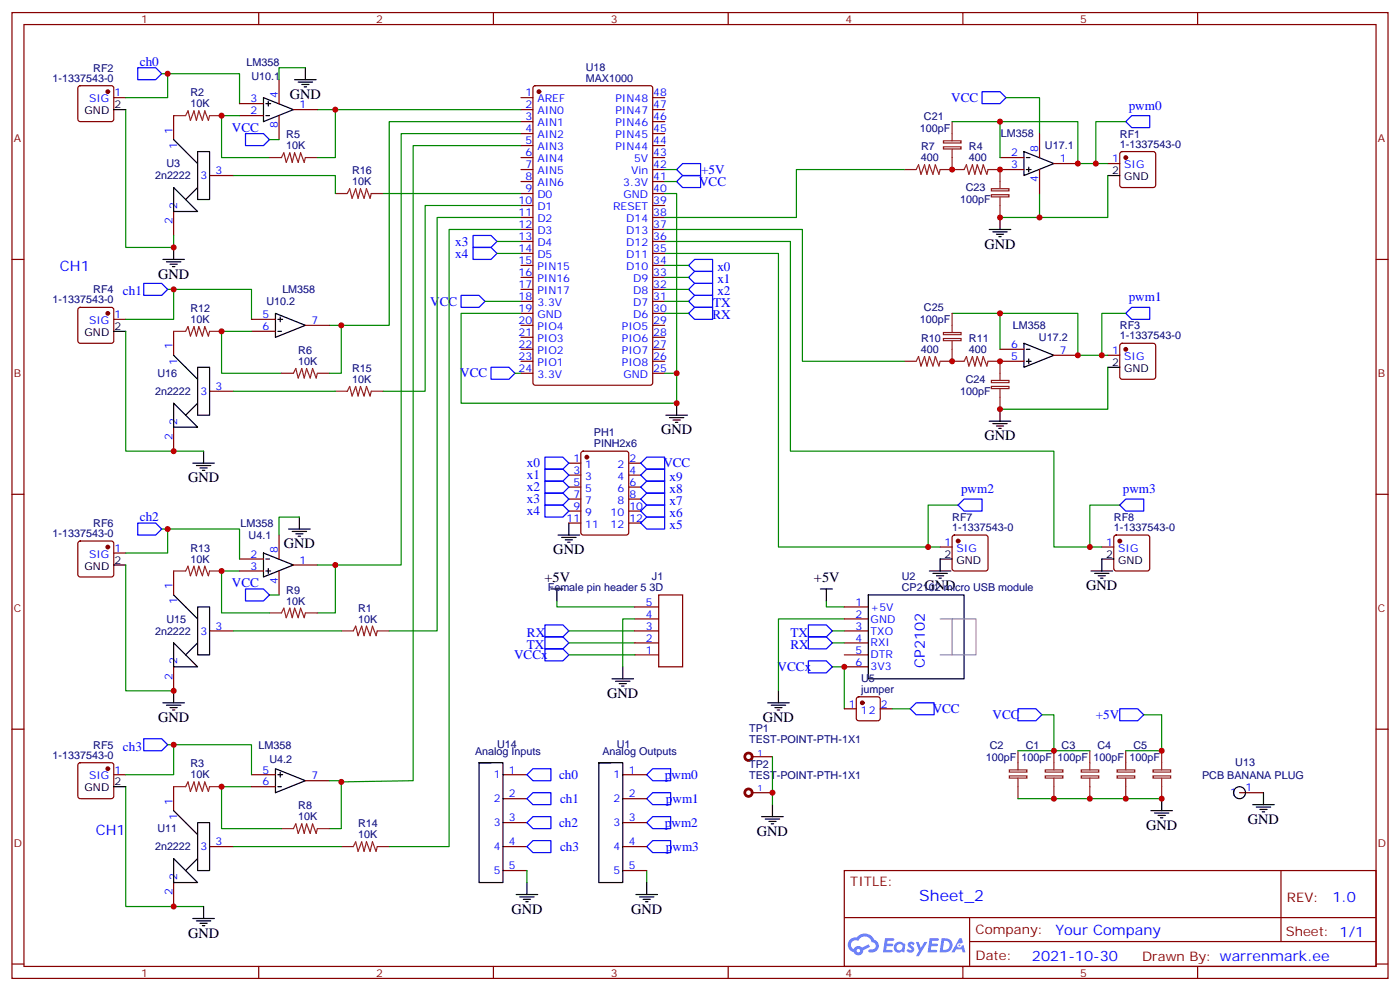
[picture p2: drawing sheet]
<svg xmlns="http://www.w3.org/2000/svg" width="412mm" height="292mm" viewBox="0 0 412 292" stroke-linecap="round" stroke-linejoin="round" font-family="sans-serif">
<g fill="none" stroke="#870000" stroke-width=".35">
<path d="M3.5 3.7h405.4v284.3h-405.4zM7.1 7.2h398.2v277.3h-398.2zM76.2 3.7v3.5M145.3 3.7v3.5M214.5 3.7v3.5M283.6 3.7v3.5M352.8 3.7v3.5M3.5 76.4h3.6M405.3 76.4h3.6M3.5 145.5h3.6M405.3 145.5h3.6M3.5 214.7h3.6"/>
<path d="M405.3 214.7h3.6M248.7 256.3h156.6v28.2h-156.6zM377.3 256.3v20.9M248.7 270.1h156.5M285.6 277.2h119.6M285.6 270.1v14.2M3.5 283.8h3.6M76.2 284.5v3.5M145.3 284.5v3.5M214.5 284.5v3.5M283.6 284.5v3.5M352.8 284.5v3.5"/>
<path d="M405.3 283.8h3.6"/>
</g>
<g fill="#5487ff">
<path d="M267.7 277.5a1.22 1.22 0 0 1 1.7 .2l-.4 .6a.47 .47 0 0 0-.3-.4 .47 .47 0 0 0-.5 .2l.1 .2a1.14 1.14 0 0 1 .8 1.8 1.14 1.14 0 0 1-1.9 0l-.2-.2 .5-.6 .7 .5a.29 .29 0 0 0 .3-.3 .29 .29 0 0 0-.2-.3 1.04 1.04 0 0 1-.6-1.7z"/>
<path d="M260.7 276.2h2.4l.3 .2-.2 .5-1.8 .1-.1 .8h1.5l.3 .4-.3 .4h-1.6l-.2 1.1h1.7l.2 .3-.2 .3-2.6 .1z"/>
<path d="M273.8 276.2h2.4l.3 .2-.1 .5-1.8 .1-.2 .8h1.6l.3 .4-.4 .4-1.6-.1-.1 1.1 1.7 .1 .2 .3-.2 .3-2.6 .1z"/>
<path d="M282.6 276.2h.7l.3 1.3-.6 .3a.69 .69 0 0 0-1 .3 .69 .69 0 0 0 .4 .9 .69 .69 0 0 0 .9-.6l.5-.2 .6 2.2h-.8l-.2-.9h-1.8l-.5 .9h-.8z"/>
<path d="M269.8 277.3h.8l.6 1.8 1.1-1.8h.9l-2.6 4.2h-.8l.9-1.5z"/>
<path d="M277.4 276.2l-.6 4.2h1.3a2.11 2.11 0 0 0 2.5-2.1 2.11 2.11 0 0 0-2.5-2.1zM278.1 277a1.39 1.39 0 0 1 1.7 1.4 1.39 1.39 0 0 1-1.8 1.2h-.3z"/>
<path d="M263.7 277.8a1.54 1.54 0 0 0-.1 2.2 1.54 1.54 0 0 0 2.2 .1l.6 .3 .3-2.3-.2-.3h-.4a1.49 1.49 0 0 0-2.4 0zM264 278.8a.94 .94 0 0 1 1.8 0 .94 .94 0 0 1-1.8 0z"/>
<path d="M250.4 276.6a2.18 2.18 0 0 0 1.1 3.7 1.44 1.44 0 0 0 1.6 .9 1.44 1.44 0 0 0 1.2-1.4l2-1.1-.5-.7-1.9 1a1.47 1.47 0 0 0-2.4 .4 1.39 1.39 0 0 1-.7-1.9 1.39 1.39 0 0 1 2-.5 2.12 2.12 0 0 1 2.2-1.3 2.12 2.12 0 0 1 1.9 1.7 1.14 1.14 0 0 1 1.1 1.4 1.14 1.14 0 0 1-1.7 .7 .43 .43 0 0 0-.5 .4 .43 .43 0 0 0 .4 .5 1.98 1.98 0 0 0 2.5-1.2 1.98 1.98 0 0 0-1.2-2.6 3.1 3.1 0 0 0-5.3-.6l-.9 .1zM252.3 279.9a.55 .55 0 0 1 1.1 0 .55 .55 0 0 1-1.1 0z"/>
<circle cx="282.6" cy="278.3" r=".26"/>
</g>
<g fill="none" stroke="#870000" stroke-width=".35">
<path d="M23.2 25.4l.4-.2h9.2l.5 .2 .2 .5v9.2l-.2 .5-.5 .2h-9.2l-.5-.2-.2-.5v-9.2zM33.5 28.8h3.5M51.2 34v7.1M70.6 30.5h7M70.6 34h7M82.2 23.5v7M82.2 34v7.1M86.4 32.3h7.1M153.5 32.3h3.5M153.5 28.8h3.5M153.5 35.8h3.5M153.5 39.3h3.5"/>
<path d="M157.2 25.4l.5-.2h33.9l.6 .5 .1 87-.5 .7h-34.1l-.7-.4v-87.1zM192.3 32.3h3.5M192.3 28.8h3.5M192.3 35.8h3.5M192.3 39.3h3.5M306.2 39.3v7.1M61.7 51.7h7.1M153.5 49.9h3.5M153.5 46.4h3.5M153.5 42.9h3.5M153.5 53.4h3.5M153.5 57h3.5"/>
<path d="M192.3 49.9h3.5M192.3 46.4h3.5M192.3 42.9h3.5M192.3 53.4h3.5M192.3 57h3.5M294.6 49.9h7M294.6 46.4h7M306.2 49.9v7.1M310.4 48.2h7.1M326.3 48.2h3.5M330.1 44.8l.5-.2h9.1l.5 .2 .2 .5v9.2l-.2 .5-.5 .2h-9.1l-.5-.2-.3-.5v-9.2zM51.2 62.3v7"/>
<path d="M153.5 60.5h3.5M153.5 64h3.5M153.5 67.6h3.5M153.5 71.1h3.5M153.5 74.6h3.5M153.5 78.1h3.5M192.3 60.5h3.5M192.3 64h3.5M192.3 67.6h3.5M192.3 71.1h3.5M192.3 74.6h3.5M192.3 78.1h3.5"/>
<path d="M23.2 90.7l.4-.2h9.2l.5 .2 .2 .5v9.2l-.2 .5-.5 .2h-9.2l-.5-.3-.2-.4v-9.2zM33.5 94h3.5M51.2 97.5v7.1M74.1 94h7M74.1 97.5h7M90 95.8h7M153.5 95.8h3.5M153.5 81.7h3.5M153.5 85.2h3.5M153.5 88.7h3.5M153.5 92.3h3.5M153.5 99.3h3.5"/>
<path d="M192.3 95.8h3.5M192.3 81.7h3.5M192.3 85.2h3.5M192.3 88.7h3.5M192.3 92.3h3.5M192.3 99.3h3.5M61.7 115.2h7.1M153.5 106.4h3.5M153.5 102.8h3.5M153.5 109.9h3.5M192.3 106.4h3.5M192.3 102.8h3.5"/>
<path d="M192.3 109.9h3.5M294.6 106.4h7M294.6 102.8h7M310.4 104.6h7.1M326.3 104.6h3.5M330.1 101.3l.5-.2h9.1l.5 .2 .2 .5v9.1l-.2 .5-.5 .3h-9.1l-.5-.3-.3-.5v-9.1zM51.2 125.8v7M23.2 159.5l.4-.2h9.2l.5 .2 .2 .5v9.2l-.2 .5-.5 .2h-9.2l-.5-.3-.2-.4v-9.2zM82.2 157.5v7.1M280.7 157.7l.5-.2h9.1l.5 .2 .2 .5v9.2l-.2 .5-.5 .2h-9.1l-.5-.2-.2-.5v-9.2zM328.3 157.7l.5-.2h9.2l.5 .2 .2 .5v9.2l-.3 .5-.4 .2h-9.2l-.5-.2-.2-.5v-9.2zM33.5 162.8h3.5"/>
<path d="M51.2 168.1v7.1M70.6 168.1h7M70.6 164.6h7M82.2 168.1v7.1M86.4 166.3h7.1M276.9 161h3.6M324.6 161h3.5M51.2 196.3v7.1M61.7 185.7h7.1M23.2 224.7l.4-.2h9.2l.5 .2 .2 .5v9.2l-.2 .5-.5 .2h-9.2l-.5-.2-.2-.5v-9.2zM33.5 228.1h3.5M51.2 231.6v7.1"/>
<path d="M74.1 228.1h7M74.1 231.6h7M90 229.8h7M148.2 228.1h7M148.2 235.1h7M183.4 228.1h7.1M183.4 235.1h7.1M221.9 222.8h5.6M365.1 233.4h7.1M51.2 259.8v7.1M61.7 249.2h7.1M148.2 242.2h7"/>
<path d="M148.2 249.2h7M148.2 256.3h7M183.4 242.2h7.1M183.4 249.2h7.1M183.4 256.3h7.1"/>
</g>
<g fill="none" stroke="#000" stroke-width=".35">
<path d="M33.5 32.3h3.5M77.6 28.8l8.8 3.5-8.8 3.5zM78.3 34h1.1M78.3 30.5h1.4M79 29.8v1.4M51.2 41.1l7 7.1v-3.6h3.5v14.1h-3.5v-10.5M51.2 55.2l7 7.1h-7zM58.2 55.2l-3.5 3.5M301.6 44.6l8.8 3.6-8.8 3.5zM302.3 46.4h1.1M302.3 49.9h1.4M303 49.2v1.4"/>
<path d="M326.3 51.7h3.5M48 76.4h6.3M49 77.1h4.3M50.1 77.8h2.1M50.8 78.5h.7M51.2 72.8v3.6M291.4 67.6h6.3M292.5 68.3h4.2M293.5 69h2.1M294.2 69.7h.7M294.6 64v3.6M33.5 97.5h3.5"/>
<path d="M81.1 92.3l8.9 3.5-8.9 3.5zM81.8 97.5h1.1M81.8 94h1.5M82.5 93.3v1.4M51.2 104.6l7 7.1v-3.6h3.5v14.1h-3.5v-10.5M51.2 118.7l7 7.1h-7zM58.2 118.7l-3.5 3.5M199.3 118.7v3.5M301.6 101.1l8.8 3.5-8.8 3.5zM302.3 102.8h1.1M302.3 106.4h1.4M303 105.7v1.4"/>
<path d="M326.3 108.1h3.5M56.8 136.3h6.3M57.9 137.1h4.2M58.9 137.8h2.1M59.6 138.5h.7M60 132.8v3.5M196.1 122.2h6.4M197.2 122.9h4.2M198.3 123.6h2.1M199 124.4h.7M291.4 124h6.3M292.5 124.7h4.2"/>
<path d="M293.5 125.4h2.1M294.2 126.1h.7M294.6 120.5v3.5M33.5 166.3h3.5M51.2 175.2l7 7v-3.5h3.5v14.1h-3.5v-10.6M77.6 162.8l8.8 3.5-8.8 3.6zM78.3 164.6h1.1M78.3 168.1h1.4M79 167.4v1.4M162.3 173.4h3.5M164 173.4v3.5M273.8 168.1h6.3"/>
<path d="M274.8 168.8h4.2M275.9 169.5h2.1M276.6 170.2h.7M280.5 164.6h-3.6v3.5M321.4 168.1h6.3M322.4 168.8h4.3M323.5 169.5h2.1M324.2 170.2h.7M328.1 164.6h-3.5v3.5M51.2 189.3l7 7h-7zM58.2 189.3l-3.5 3.5M180.3 199.8h6.3"/>
<path d="M183.4 196.3v3.5M48 206.9h6.3M49 207.6h4.3M50.1 208.3h2.1M50.8 209h.7M51.2 203.4v3.5M181.3 200.6h4.3M182.4 201.3h2.1M183.1 202h.7M33.5 231.6h3.5M51.2 238.7l7 7v-3.5h3.5v14.1h-3.5v-10.6M81.1 226.3l8.9 3.5-8.9 3.6z"/>
<path d="M81.8 231.6h1.1M81.8 228.1h1.5M82.5 227.4v1.4M141.1 224.5h7.1v35.3h-7.1v-35.3h3.5M176.4 224.5h7v35.3h-7v-35.3h3.5M369 236.9h6.4M370.1 237.6h4.2M371.1 238.3h2.1M371.8 239h.7M372.2 233.4v3.5M51.2 252.8l7 7h-7zM58.2 252.8l-3.5 3.5"/>
<path d="M155.2 259.8v3.5M190.5 259.8v3.5M56.8 270.4h6.3M57.9 271.1h4.2M58.9 271.8h2.1M59.6 272.5h.7M60 266.9v3.5M152 263.3h6.4M153.1 264.1h4.2M154.2 264.8h2.1M154.9 265.5h.7M187.3 263.3h6.4"/>
<path d="M188.4 264.1h4.2M189.4 264.8h2.2M190.1 265.5h.8"/>
<circle cx="365.1" cy="233.4" r="1.76"/>
</g>
<g fill="none" stroke="#8c2424" stroke-width=".35">
<path d="M51.2 34h3.5l.7-1.4 .7 2.9 1-2.9 .8 2.9 .7-2.9 1 2.9 .7-2.9 1.1 2.9 .3-1.5h3.6M280.5 35.8v5.7M79.4 46.4h3.5l.7-1.4 .7 2.8 1.1-2.8 .7 2.8 .7-2.8 1 2.8 .7-2.8 1.1 2.8 .4-1.4h3.5M266.3 49.9h3.6l.7-1.4 .7 2.8 1-2.8 .7 2.8 .8-2.8 1 2.8 .7-2.8 1.1 2.8 .3-1.4h7.1l.7-1.4 .7 2.8 1.1-2.8 .7 2.8 .7-2.8 1 2.8 .7-2.8 1.1 2.8 .3-1.4h3.6v5.7M277.9 43.2h5.2v.7h-5.2zM277.9 41.5h5.2v.6h-5.2zM280.5 43.9v6M292 57.3h5.2v.7h-5.2zM292 55.6h5.2v.6h-5.2zM294.6 58v6M51.2 97.5h3.5l.7-1.4 .7 2.9 1-2.9 .8 2.9 .7-2.9 1 2.9 .7-2.9 1.1 2.9 .3-1.5h3.6M277.9 99.7h5.2v.6h-5.2z"/>
<path d="M277.9 97.9h5.2v.6h-5.2zM280.5 92.3v5.6M82.9 109.9h3.5l.7-1.4 .7 2.8 1.1-2.8 .7 2.8 .7-2.8 1.1 2.8 .7-2.8 1 2.8 .4-1.4h3.5M266.3 106.4h3.6l.7-1.4 .7 2.8 1-2.8 .7 2.8 .8-2.8 1 2.8 .7-2.8 1.1 2.8 .3-1.4h7.1l.7-1.4 .7 2.8 1.1-2.8 .7 2.8 .7-2.8 1 2.8 .7-2.8 1.1 2.8 .3-1.4h3.6v5.6M280.5 100.4v6M292 113.8h5.2v.6h-5.2zM292 112h5.2v.6h-5.2zM294.6 114.5v6M51.2 168.1h3.5l.7-1.4 .7 2.8 1-2.8 .8 2.8 .7-2.8 1 2.8 .7-2.8 1.1 2.8 .3-1.4h3.6M79.4 180.4h3.5l.7-1.4 .7 2.9 1.1-2.9 .7 2.9 .7-2.9 1 2.9 .7-2.9 1.1 2.9 .4-1.5h3.5M51.2 231.6h3.5l.7-1.4 .7 2.8 1-2.8 .8 2.8 .7-2.8 1 2.8 .7-2.8 1.1 2.8 .3-1.4h3.6M82.9 243.9h3.5l.7-1.4 .7 2.9 1.1-2.9 .7 2.9 .7-2.9 1.1 2.9 .7-2.9 1 2.9 .4-1.5h3.5"/>
</g>
<g fill="none" stroke="#00f" stroke-width=".35">
<path d="M40.6 19.9h5.3l1.7 1.8-1.7 1.8h-5.3zM72.3 39.3h5.3l1.8 1.8-1.8 1.8h-5.3zM289.3 27h5.3l1.7 1.8-1.7 1.7h-5.3zM331.6 35.8l1.8-1.8h5.3v3.6h-5.3zM199.3 49.9l1.8-1.7h5.3v3.5h-5.3zM199.3 53.4l1.8-1.7h5.3v3.5h-5.3zM42.3 83.4h5.3l1.8 1.8-1.8 1.8h-5.3zM135.8 87h5.3l1.8 1.7-1.8 1.8h-5.3zM202.8 92.3l1.8-1.8h5.3v3.5h-5.3zM202.8 88.7l1.8-1.7h5.3v3.5h-5.3zM331.6 92.3l1.8-1.8h5.3v3.5h-5.3zM144.6 108.1h5.3l1.8 1.8-1.8 1.8h-5.3z"/>
<path d="M40.6 154h5.3l1.7 1.8-1.7 1.7h-5.3zM282.2 148.7l1.8-1.8h5.3v3.6h-5.3zM329.8 148.7l1.8-1.8h5.3v3.6h-5.3zM72.3 173.4h5.3l1.8 1.8-1.8 1.7h-5.3zM160.5 184h5.3l1.8 1.7-1.8 1.8h-5.3zM160.5 187.5h5.3l1.8 1.8-1.8 1.7h-5.3zM42.3 217.5h5.3l1.8 1.8-1.8 1.7h-5.3zM155.2 228.1l1.8-1.8h5.3v3.5h-5.3zM155.2 235.1l1.8-1.7h5.3v3.5h-5.3zM190.5 235.1l1.8-1.7h5.3v3.5h-5.3zM190.5 228.1l1.8-1.8h5.3v3.5h-5.3zM155.2 242.2l1.8-1.8h5.3v3.5h-5.3z"/>
<path d="M155.2 249.2l1.8-1.7h5.3v3.5h-5.3zM190.5 249.2l1.8-1.7h5.3v3.5h-5.3zM190.5 242.2l1.8-1.8h5.3v3.5h-5.3z"/>
</g>
<g fill="none" stroke="#008700" stroke-width=".35">
<path d="M37 32.3v40.5h14.2M47.6 21.7h23v8.8M49.4 21.7v7.1h-12.4M70.6 34h-5.3v12.4h14.1M93.5 32.3h5.3v14.1h-5.3M98.8 32.3h54.7M153.5 35.8h-38.8v60h-14.2M153.5 39.3h-35.3v127h-19.4M280.5 35.8h37v12.4h5.3v-12.4h8.8M294.6 35.8v10.6M296.3 28.8h9.9v10.5M195.8 57h3.5v61.7h-63.5v-26.4h17.7"/>
<path d="M195.8 49.9h3.5M266.3 49.9h-31.7v14.1h-38.8M306.2 57v7h-11.6M322.8 48.2h3.5M326.3 51.7v12.3h-20.1M195.8 74.6h33.5v86.4h44.1v-12.3h8.8M195.8 71.1h37v61.7h77.6v28.2h10.6v-12.3h8.8M195.8 67.6h40.6v38.8h29.9M37 97.5v35.3h23M49.4 85.2h24.7v8.8M51.2 85.2v8.8h-14.2M74.1 97.5h-8.8v12.4h17.6"/>
<path d="M97 95.8h3.5v14.1h-3.5M142.9 88.7h10.6M280.5 92.3h14.1v10.5M294.6 92.3h22.9v12.3h8.8M331.6 92.3h-7v12.3M195.8 109.9h3.5M326.3 108.1v12.4h-31.7M47.6 155.8h23v8.8M49.4 155.8v7h-12.4M37 166.3v37.1h14.2M70.6 168.1h-5.3v12.3h14.1M93.5 166.3h5.3v14.1h-5.3"/>
<path d="M273.4 161h3.5M321 161h3.6M49.4 219.3h24.7v8.8M51.2 219.3v8.8h-14.2M37 231.6v35.3h23M74.1 231.6h-8.8v12.3h17.6M97 229.8h3.5v14.1h-3.5M155.2 256.3v3.5M190.5 256.3v3.5"/>
</g>
<g fill="#870000" stroke="#870000" stroke-width=".35">
<circle cx="31.7" cy="27" r=".53"/>
<circle cx="331.6" cy="46.4" r=".53"/>
<circle cx="331.6" cy="102.8" r=".53"/>
<circle cx="31.7" cy="92.3" r=".53"/>
<circle cx="282.2" cy="159.3" r=".53"/>
<circle cx="329.8" cy="159.3" r=".53"/>
<circle cx="158.7" cy="27" r=".53"/>
<circle cx="31.7" cy="226.3" r=".53"/>
<circle cx="31.7" cy="161" r=".53"/>
<circle cx="220.5" cy="222.8" r="1.32"/>
</g>
<circle cx="220.5" cy="222.8" r=".86" fill="#fff" stroke="#870000" stroke-width=".35"/>
<path d="M221.9 233.4h5.6" fill="none" stroke="#870000" stroke-width=".35"/>
<circle cx="220.5" cy="233.4" r="1.32" fill="#870000" stroke="#870000" stroke-width=".35"/>
<circle cx="220.5" cy="233.4" r=".86" fill="#fff" stroke="#870000" stroke-width=".35"/>
<g fill="none" stroke="#000" stroke-width=".35">
<path d="M90 19.9v3.6M86.8 23.5h6.3M87.8 24.2h4.3M88.9 24.9h2.1M89.6 25.6h.7M85 155.8h6.4M86.1 156.5h4.2M87.1 157.2h2.2M87.8 157.9h.7M88.2 152.2v3.6M164.4 157.5h6.3M165.5 158.2h4.2"/>
<path d="M166.5 158.9h2.1M167.2 159.6h.7M167.6 154v3.5M241.7 173.4h3.5M243.4 173.4v3.5M255.8 175.2h28.2v24.6h-28.2zM226.1 206.9h6.4M227.2 207.6h4.2M228.2 208.3h2.2M229 209h.7M229.3 203.4v3.5M227.5 236.9v3.5"/>
<path d="M339 238.7h6.4M340.1 239.4h4.2M342.2 235.1v3.6M224.4 240.4h6.3M225.4 241.1h4.3M226.5 241.8h2.1M227.2 242.5h.7M341.1 240.1h2.2M341.8 240.8h.7"/>
</g>
<g fill="none" stroke="#008700" stroke-width=".35">
<path d="M90 19.9h-7.8v3.6M68.8 51.7h30v5.3M79.4 41.1h2.8M112.9 57h40.6M153.5 42.9h-31.8v186.9l-21.2 .4M195.8 53.4h3.5M51.2 69.3v3.5M146.4 71.1h7.1M146.4 74.6h7.1M153.5 64h-24.7v121.7h-14.1M153.5 60.5h-28.3v54.7h-12.3M153.5 67.6h-21.2v181.6h-17.6"/>
<path d="M195.8 78.1h7M195.8 92.3h7M195.8 88.7h7M195.8 85.2h7M195.8 81.7h7M68.8 115.2h30M151.7 109.9h1.8M88.2 152.2h-6v5.3M79.4 175.2h2.8M164 176.9v1.8h23M243.4 176.9v1.8h5.3M68.8 185.7h31.7"/>
<path d="M167.6 185.7h19.4M167.6 189.3h19.4M167.6 192.8h19.4M187 182.2h-3.6v14.1M245.2 196.3h3.5v12.4M245.2 185.7h3.5M245.2 189.3h3.5M248.7 182.2h-19.4v21.2M262.8 208.7h5.3M306.9 210.4h3.5v10.6h-10.5M336.9 210.4h5.3v10.6h-10.6M227.5 222.8v14.1"/>
<path d="M299.9 235.1h42.3M310.4 221h10.6M68.8 249.2h31.7"/>
</g>
<g fill="none" stroke="#8c2424" stroke-width=".35">
<path d="M98.8 57h3.5l.7-1.4 .7 2.8 1.1-2.8 .7 2.8 .7-2.8 1 2.8 .7-2.8 1.1 2.8 .4-1.4h3.5M98.8 115.2h3.5l.7-1.4 .7 2.8 1.1-2.8 .7 2.8 .7-2.8 1 2.8 .7-2.8 1.1 2.8 .4-1.4h3.5M100.5 185.7h3.6l.7-1.4 .7 2.8 1-2.8 .7 2.8 .7-2.8 1.1 2.8 .7-2.8 1.1 2.8 .3-1.4h3.6M297.3 228.4h5.2v.7h-5.2zM297.3 226.7h5.2v.6h-5.2zM299.9 221v5.7M299.9 229.1v6M307.9 228.4h5.2v.7h-5.2zM307.9 226.7h5.2v.6h-5.2zM310.4 221v5.7M310.4 229.1v6M318.5 228.4h5.2v.7h-5.2z"/>
<path d="M318.5 226.7h5.2v.6h-5.2zM321 221v5.7M321 229.1v6M329.1 228.4h5.2v.7h-5.2zM329.1 226.7h5.2v.6h-5.2zM331.6 221v5.7M331.6 229.1v6M339.7 228.4h5.1v.7h-5.1zM339.7 226.7h5.1v.6h-5.1zM342.2 221v5.7M342.2 229.1v6M100.5 249.2h3.6l.7-1.4 .7 2.8 1-2.8 .7 2.8 .7-2.8 1.1 2.8 .7-2.8 1.1 2.8 .3-1.4h3.6"/>
</g>
<g fill="none" stroke="#00f" stroke-width=".35">
<path d="M139.3 69.3h5.3l1.8 1.8-1.8 1.7h-5.3zM139.3 72.8h5.3l1.8 1.8-1.8 1.8h-5.3zM202.8 78.1l1.8-1.7h5.3v3.5h-5.3zM202.8 81.7l1.8-1.8h5.3v3.5h-5.3zM202.8 85.2l1.8-1.8h5.3v3.6h-5.3zM160.5 134.6h5.3l1.8 1.7-1.8 1.8h-5.3zM160.5 138.1h5.3l1.8 1.8-1.8 1.7h-5.3zM188.7 136.3l1.8-1.7h5.3v3.5h-5.3zM188.7 139.9l1.8-1.8h5.3v3.5h-5.3zM160.5 141.6h5.3l1.8 1.8-1.8 1.8h-5.3zM160.5 145.2h5.3l1.8 1.7-1.8 1.8h-5.3zM160.5 148.7h5.3l1.8 1.8-1.8 1.7h-5.3z"/>
<path d="M188.7 143.4l1.8-1.8h5.3v3.6h-5.3zM188.7 146.9l1.8-1.7h5.3v3.5h-5.3zM188.7 150.5l1.8-1.8h5.3v3.5h-5.3zM188.7 154l1.8-1.8h5.3v3.6h-5.3zM160.5 191h5.3l1.8 1.8-1.8 1.8h-5.3zM238.1 194.6h5.3l1.8 1.7-1.8 1.8h-5.3zM238.1 184h5.3l1.8 1.7-1.8 1.8h-5.3zM238.1 187.5h5.3l1.8 1.8-1.8 1.7h-5.3zM268.1 208.7l1.8-1.8h5.3v3.5h-5.3zM299.9 208.7h5.3l1.7 1.7-1.7 1.8h-5.3zM329.8 208.7h5.3l1.8 1.7-1.8 1.8h-5.3z"/>
</g>
<g fill="none" stroke="#870000" stroke-width=".35">
<path d="M167.6 136.3h3.5M167.6 139.9h3.5M171.3 133l.5-.2h12.7l.7 .5v23.5l-.5 .7h-12.9l-.6-.4-.1-23.6zM185.2 136.3h3.5M185.2 139.9h3.5M167.6 143.4h3.5M167.6 154h3.5M167.6 146.9h3.5M167.6 150.5h3.5M185.2 143.4h3.5M185.2 154h3.5M185.2 146.9h3.5"/>
<path d="M185.2 150.5h3.5M187 178.7h7M194 175.2h7.1v21.1h-7.1zM248.7 178.7h7.1M187 182.2h7M187 185.7h7M187 189.3h7M187 192.8h7M248.7 182.2h7.1M248.7 185.7h7.1M248.7 189.3h7.1M248.7 192.8h7.1"/>
<path d="M248.7 196.3h7.1M248.7 208.7h3.5M252.5 205.3l.4-.2h5.7l.5 .2 .2 .5v5.7l-.2 .5-.5 .2h-5.7l-.5-.2-.2-.5v-5.7zM259.3 208.7h3.5"/>
</g>
<g fill="#870000" stroke="#870000" stroke-width=".35">
<circle cx="172.9" cy="134.6" r=".53"/>
<circle cx="254" cy="206.9" r=".53"/>
</g>
<path d="M276.9 182.2h3.6M276.9 192.8h3.6M280.5 182.2h7v10.6h-7z" fill="none" stroke="#999" stroke-width=".35"/>
<g fill="#c00">
<circle cx="280.5" cy="49.9" r=".88"/>
<circle cx="280.5" cy="106.4" r=".88"/>
<circle cx="294.6" cy="49.9" r=".88"/>
<circle cx="294.6" cy="106.4" r=".88"/>
<circle cx="294.6" cy="64" r=".88"/>
<circle cx="317.5" cy="48.2" r=".88"/>
<circle cx="294.6" cy="35.8" r=".88"/>
<circle cx="98.8" cy="32.3" r=".88"/>
<circle cx="100.5" cy="95.8" r=".88"/>
<circle cx="306.2" cy="64" r=".88"/>
<circle cx="322.8" cy="48.2" r=".88"/>
<circle cx="294.6" cy="120.5" r=".88"/>
<circle cx="317.5" cy="104.6" r=".88"/>
<circle cx="324.6" cy="104.6" r=".88"/>
<circle cx="294.6" cy="92.3" r=".88"/>
<circle cx="273.4" cy="161" r=".88"/>
<circle cx="321" cy="161" r=".88"/>
<circle cx="51.2" cy="132.8" r=".88"/>
<circle cx="65.3" cy="231.6" r=".88"/>
<circle cx="51.2" cy="266.9" r=".88"/>
<circle cx="65.3" cy="168.1" r=".88"/>
<circle cx="51.2" cy="203.4" r=".88"/>
<circle cx="98.8" cy="166.3" r=".88"/>
<circle cx="51.2" cy="219.3" r=".88"/>
<circle cx="49.4" cy="155.8" r=".88"/>
<circle cx="51.2" cy="85.2" r=".88"/>
<circle cx="199.3" cy="109.9" r=".88"/>
<circle cx="199.3" cy="118.7" r=".88"/>
<circle cx="227.5" cy="233.4" r=".88"/>
<circle cx="100.5" cy="230.2" r=".88"/>
<circle cx="342.2" cy="235.1" r=".88"/>
<circle cx="310.4" cy="235.1" r=".88"/>
<circle cx="321" cy="235.1" r=".88"/>
<circle cx="331.6" cy="235.1" r=".88"/>
<circle cx="342.2" cy="221" r=".88"/>
<circle cx="310.4" cy="221" r=".88"/>
<circle cx="248.7" cy="196.3" r=".88"/>
<circle cx="65.3" cy="97.5" r=".88"/>
<circle cx="49.4" cy="21.7" r=".88"/>
<circle cx="65.3" cy="34" r=".88"/>
<circle cx="51.2" cy="72.8" r=".88"/>
</g>
<text font-size="4.6" fill="#00f" x="270.8" y="265.3">Sheet_2</text>
<g font-size="4.2">
<text x="85.4" y="29.1">GND</text>
<text x="290" y="73.2">GND</text>
<text x="46.6" y="82">GND</text>
<text x="194.7" y="127.9">GND</text>
<text x="290" y="129.6">GND</text>
<text x="55.4" y="142">GND</text>
<text x="83.6" y="161.4">GND</text>
<text x="163" y="163.2">GND</text>
<text x="160.4" y="171.3">+5V</text>
<text x="239.8" y="171.3">+5V</text>
<text x="272.3" y="173.7">GND</text>
<text x="320" y="173.7">GND</text>
<text x="178.9" y="205.5">GND</text>
<text x="46.6" y="212.5">GND</text>
<text x="224.7" y="212.5">GND</text>
<text x="337.6" y="244.3">GND</text>
<text x="367.6" y="242.5">GND</text>
<text x="223" y="246.1">GND</text>
<text x="150.6" y="269">GND</text>
<text x="185.9" y="269">GND</text>
<text x="55.4" y="276">GND</text>
</g>
<g font-size="4.2" fill="#00f">
<text x="17.6" y="79.9">CH1</text>
<text x="272.4" y="196.7" transform="rotate(-90 272.4 196.7)">CP2102</text>
<text x="28.2" y="245.7">CH1</text>
<text x="392.5" y="265.6">1.0</text>
<text x="310.9" y="275.1">Your Company</text>
<text x="304" y="282.9">2021-10-30</text>
</g>
<g font-size="3.9" fill="#00f">
<text x="41.2" y="19.4">ch0</text>
<text x="280.2" y="30">VCC</text>
<text x="332.5" y="32.3">pwm0</text>
<text x="68.3" y="38.8">VCC</text>
<text x="206.5" y="51.1">+5V</text>
<text x="205.9" y="54.7">VCC</text>
<text x="134.1" y="72.3">x3</text>
<text x="134.1" y="75.9">x4</text>
<text x="211.3" y="79.9">x0</text>
<text x="211.3" y="83.4">x1</text>
<text x="36.2" y="87">ch1</text>
<text x="126.8" y="90">VCC</text>
<text x="211.3" y="87">x2</text>
<text x="332.5" y="88.7">pwm1</text>
<text x="209.8" y="94">RX</text>
<text x="210" y="90.5">TX</text>
<text x="135.6" y="111.1">VCC</text>
<text x="155.2" y="137.6">x0</text>
<text x="195.4" y="137.6">VCC</text>
<text x="155.2" y="141.1">x1</text>
<text x="197.2" y="141.6">x9</text>
<text x="155.2" y="144.7">x2</text>
<text x="155.2" y="148.2">x3</text>
<text x="197.2" y="145.2">x8</text>
<text x="197.2" y="148.7">x7</text>
<text x="283.1" y="145.2">pwm2</text>
<text x="330.7" y="145.2">pwm3</text>
<text x="41.2" y="153.5">ch2</text>
<text x="155.2" y="151.7">x4</text>
<text x="197.2" y="152.2">x6</text>
<text x="197.2" y="155.8">x5</text>
<text x="68.3" y="172.9">VCC</text>
<text x="155.2" y="187.5">RX</text>
<text x="155.2" y="191">TX</text>
<text x="232.8" y="187.5">TX</text>
<text x="232.8" y="191">RX</text>
<text x="151.4" y="194">VCCx</text>
<text x="229.1" y="197.6">VCCx</text>
<text x="274.7" y="209.9">VCC</text>
<text x="292.4" y="211.7">VCC</text>
<text x="322.8" y="211.6">+5V</text>
<text x="36.2" y="221">ch3</text>
<text x="164.7" y="229.2">ch0</text>
<text x="195.9" y="229.2">pwm0</text>
<text x="165" y="236.4">ch1</text>
<text x="196.2" y="236.4">pwm1</text>
<text x="164.7" y="243.5">ch2</text>
<text x="195.9" y="243.5">pwm2</text>
<text x="165" y="250.5">ch3</text>
<text x="196.2" y="250.5">pwm3</text>
</g>
<g font-size="3.9" fill="#800">
<text x="250.5" y="260.9">TITLE:</text>
<text x="379.1" y="265.6">REV:</text>
<text x="287.4" y="275.1">Company:</text>
<text x="378.7" y="275.7">Sheet: 1/1</text>
<text x="287.4" y="282.8">Date:</text>
<text x="336.4" y="282.8">Drawn By: warrenmark.ee</text>
</g>
<g font-size="3.2" fill="#800">
<text x="41.6" y="6.7">1</text>
<text x="110.8" y="6.7">2</text>
<text x="179.9" y="6.7">3</text>
<text x="249.1" y="6.7">4</text>
<text x="318.2" y="6.7">5</text>
<text x="4.1" y="41.8">A</text>
<text x="405.9" y="41.8">A</text>
<text x="4.1" y="110.9">B</text>
<text x="405.9" y="110.9">B</text>
<text x="4.1" y="180.1">C</text>
<text x="405.9" y="180.1">C</text>
<text x="4.1" y="249.2">D</text>
<text x="405.9" y="249.2">D</text>
<text x="41.6" y="287.5">1</text>
<text x="110.8" y="287.5">2</text>
<text x="179.9" y="287.5">3</text>
<text x="249.1" y="287.5">4</text>
<text x="318.2" y="287.5">5</text>
</g>
<g font-size="3.2" fill="#000080">
<text x="27.5" y="21.1">RF2</text>
<text x="72.6" y="19.3">LM358</text>
<text x="74.1" y="23.5">U10.1</text>
<text x="172.5" y="21">U18</text>
<text x="15.5" y="24">1-1337543-0</text>
<text x="56.1" y="28.4">R2</text>
<text x="172.5" y="24.2">MAX1000</text>
<text x="56.1" y="31.6">10K</text>
<text x="272.2" y="35.2">C21</text>
<text x="84.3" y="40.7">R5</text>
<text x="271" y="38.7">100pF</text>
<text x="294.8" y="40.5">LM358</text>
<text x="329.9" y="40.5">RF1</text>
<text x="84.3" y="43.9">10K</text>
<text x="271.3" y="47.4">400</text>
<text x="271.3" y="44.2">R7</text>
<text x="285.4" y="47.4">400</text>
<text x="285.4" y="44.2">R4</text>
<text x="307.8" y="44">U17.1</text>
<text x="329.9" y="43.4">1-1337543-0</text>
<text x="45.7" y="52.8">2n2222</text>
<text x="49.1" y="49.3">U3</text>
<text x="103.7" y="51.3">R16</text>
<text x="103.7" y="54.5">10K</text>
<text x="282.8" y="59.9">100pF</text>
<text x="284.5" y="56.4">C23</text>
<text x="15.5" y="89.3">1-1337543-0</text>
<text x="27.5" y="86.4">RF4</text>
<text x="78.5" y="89.9">U10.2</text>
<text x="83.2" y="86.3">LM358</text>
<text x="56.1" y="95.1">10K</text>
<text x="56.1" y="91.9">R12</text>
<text x="271" y="95.2">100pF</text>
<text x="272.2" y="91.6">C25</text>
<text x="271.3" y="100.7">R10</text>
<text x="285.4" y="100.7">R11</text>
<text x="298.4" y="96.9">LM358</text>
<text x="306.1" y="100.4">U17.2</text>
<text x="329.9" y="99.9">1-1337543-0</text>
<text x="329.9" y="97">RF3</text>
<text x="87.9" y="107.4">10K</text>
<text x="87.9" y="104.2">R6</text>
<text x="271.3" y="103.9">400</text>
<text x="285.4" y="103.9">400</text>
<text x="46.4" y="111">U16</text>
<text x="103.7" y="112.7">10K</text>
<text x="103.7" y="109.5">R15</text>
<text x="284.5" y="112.8">C24</text>
<text x="45.7" y="116.3">2n2222</text>
<text x="282.8" y="116.3">100pF</text>
<text x="174.9" y="131.7">PINH2x6</text>
<text x="174.9" y="128.4">PH1</text>
<text x="27.5" y="155.2">RF6</text>
<text x="70.8" y="155.1">LM358</text>
<text x="280.5" y="153.4">RF7</text>
<text x="328.1" y="153.4">RF8</text>
<text x="15.5" y="158.1">1-1337543-0</text>
<text x="73.2" y="158.6">U4.1</text>
<text x="280.5" y="156.3">1-1337543-0</text>
<text x="328.1" y="156.3">1-1337543-0</text>
<text x="56.1" y="165.6">10K</text>
<text x="56.1" y="162.4">R13</text>
<text x="192.1" y="170.9">J1</text>
<text x="265.7" y="174">CP2102 micro USB module</text>
<text x="265.7" y="170.8">U2</text>
<text x="84.3" y="178">10K</text>
<text x="84.3" y="174.8">R9</text>
<text x="161.4" y="174.1">Female pin header 5 3D</text>
<text x="49.1" y="183.3">U15</text>
<text x="105.5" y="183.3">10K</text>
<text x="105.5" y="180">R1</text>
<text x="45.7" y="186.9">2n2222</text>
<text x="253.7" y="200.9">U5</text>
<text x="253.7" y="204.1">jumper</text>
<text x="220.7" y="215.6">TP1</text>
<text x="27.5" y="220.4">RF5</text>
<text x="76.1" y="220.4">LM358</text>
<text x="146.4" y="220.3">U14</text>
<text x="181.7" y="220.3">U1</text>
<text x="220.7" y="218.8">TEST-POINT-PTH-1X1</text>
<text x="291.6" y="220.4">C2</text>
<text x="302.1" y="220.4">C1</text>
<text x="312.7" y="220.4">C3</text>
<text x="323.3" y="220.4">C4</text>
<text x="333.9" y="220.4">C5</text>
<text x="15.5" y="223.4">1-1337543-0</text>
<text x="56.1" y="225.9">R3</text>
<text x="79.4" y="224.5">U4.2</text>
<text x="139.9" y="222.1">Analog Inputs</text>
<text x="177.5" y="222.1">Analog Outputs</text>
<text x="220.7" y="226.2">TP2</text>
<text x="290.4" y="223.9">100pF</text>
<text x="300.9" y="223.9">100pF</text>
<text x="311.5" y="223.9">100pF</text>
<text x="322.1" y="223.9">100pF</text>
<text x="332.7" y="223.9">100pF</text>
<text x="363.9" y="225.6">U13</text>
<text x="56.1" y="229.1">10K</text>
<text x="220.7" y="229.4">TEST-POINT-PTH-1X1</text>
<text x="354.1" y="229.2">PCB BANANA PLUG</text>
<text x="87.9" y="238.3">R8</text>
<text x="46.4" y="245.1">U11</text>
<text x="87.9" y="241.5">10K</text>
<text x="105.5" y="243.5">R14</text>
<text x="45.7" y="250.4">2n2222</text>
<text x="105.5" y="246.8">10K</text>
</g>
<g font-size="3.2" fill="#00f">
<text x="33.7" y="28.4">1</text>
<text x="81.8" y="28.8" transform="rotate(-90 81.8 28.8)">4</text>
<text x="154.8" y="28.4">1</text>
<text x="192.4" y="28.4">48</text>
<text x="26.2" y="30.2">SIG</text>
<text x="73.8" y="30.2">3</text>
<text x="73.8" y="33.7">2</text>
<text x="88.2" y="31.9">1</text>
<text x="154.8" y="31.9">2</text>
<text x="154.8" y="35.5">3</text>
<text x="158.3" y="30.2">AREF</text>
<text x="158.3" y="33.7">AIN0</text>
<text x="181.3" y="33.7">PIN47</text>
<text x="181.3" y="30.2">PIN48</text>
<text x="192.4" y="35.5">46</text>
<text x="192.4" y="31.9">47</text>
<text x="50.8" y="39.3" transform="rotate(-90 50.8 39.3)">1</text>
<text x="81.8" y="37.8" transform="rotate(-90 81.8 37.8)">8</text>
<text x="154.8" y="39">4</text>
<text x="158.3" y="37.2">AIN1</text>
<text x="158.3" y="40.7">AIN2</text>
<text x="181.3" y="40.7">PIN45</text>
<text x="181.3" y="37.2">PIN46</text>
<text x="192.4" y="39">45</text>
<text x="52.2" y="43.8" transform="rotate(-90 52.2 43.8)">1</text>
<text x="154.8" y="42.5">5</text>
<text x="154.8" y="46">6</text>
<text x="158.3" y="44.3">AIN3</text>
<text x="158.3" y="47.8">AIN4</text>
<text x="181.3" y="44.3">PIN44</text>
<text x="186.8" y="47.8">5V</text>
<text x="192.4" y="46">43</text>
<text x="192.4" y="42.5">44</text>
<text x="297.8" y="46">2</text>
<text x="305.9" y="44.6" transform="rotate(-90 305.9 44.6)">8</text>
<text x="312.2" y="47.8">1</text>
<text x="327.7" y="47.8">1</text>
<text x="59" y="52.7">3</text>
<text x="63.5" y="51.3">3</text>
<text x="154.8" y="49.6">7</text>
<text x="154.8" y="53.1">8</text>
<text x="158.3" y="51.3">AIN5</text>
<text x="185.9" y="51.3">Vin</text>
<text x="192.4" y="53.1">41</text>
<text x="192.4" y="49.6">42</text>
<text x="297.8" y="49.6">3</text>
<text x="305.9" y="53.7" transform="rotate(-90 305.9 53.7)">4</text>
<text x="331.2" y="49.6">SIG</text>
<text x="154.8" y="56.6">9</text>
<text x="158.3" y="54.9">AIN6</text>
<text x="158.3" y="58.4">D0</text>
<text x="183.6" y="54.9">3.3V</text>
<text x="183.7" y="58.4">GND</text>
<text x="192.4" y="56.6">40</text>
<text x="52.2" y="61.6" transform="rotate(-90 52.2 61.6)">2</text>
<text x="152.8" y="60.1">10</text>
<text x="152.8" y="63.7">11</text>
<text x="158.3" y="61.9">D1</text>
<text x="158.3" y="65.4">D2</text>
<text x="180.6" y="61.9">RESET</text>
<text x="184.5" y="65.4">D14</text>
<text x="192.4" y="63.7">38</text>
<text x="192.4" y="60.1">39</text>
<text x="50.8" y="66" transform="rotate(-90 50.8 66)">2</text>
<text x="152.8" y="67.2">12</text>
<text x="152.8" y="70.7">13</text>
<text x="158.3" y="69">D3</text>
<text x="184.5" y="69">D13</text>
<text x="192.4" y="70.7">36</text>
<text x="192.4" y="67.2">37</text>
<text x="152.8" y="74.3">14</text>
<text x="152.8" y="77.8">15</text>
<text x="158.3" y="72.5">D4</text>
<text x="158.3" y="76">D5</text>
<text x="184.5" y="76">D11</text>
<text x="184.5" y="72.5">D12</text>
<text x="192.4" y="77.8">34</text>
<text x="192.4" y="74.3">35</text>
<text x="152.8" y="81.3">16</text>
<text x="158.3" y="79.6">PIN15</text>
<text x="158.3" y="83.1">PIN16</text>
<text x="184.5" y="79.6">D10</text>
<text x="186.5" y="83.1">D9</text>
<text x="192.4" y="81.3">33</text>
<text x="152.8" y="84.8">17</text>
<text x="152.8" y="88.4">18</text>
<text x="158.3" y="86.6">PIN17</text>
<text x="186.5" y="86.6">D8</text>
<text x="192.4" y="88.4">31</text>
<text x="192.4" y="84.8">32</text>
<text x="26.2" y="95.4">SIG</text>
<text x="33.7" y="93.7">1</text>
<text x="77.4" y="93.7">5</text>
<text x="91.7" y="95.4">7</text>
<text x="152.8" y="91.9">19</text>
<text x="152.8" y="95.4">20</text>
<text x="158.3" y="90.1">3.3V</text>
<text x="158.3" y="93.7">GND</text>
<text x="186.5" y="93.7">D6</text>
<text x="186.5" y="90.1">D7</text>
<text x="192.4" y="95.4">29</text>
<text x="192.4" y="91.9">30</text>
<text x="77.4" y="97.2">6</text>
<text x="152.8" y="99">21</text>
<text x="158.3" y="97.2">PIO4</text>
<text x="158.3" y="100.7">PIO3</text>
<text x="183.2" y="100.7">PIO6</text>
<text x="183.2" y="97.2">PIO5</text>
<text x="192.4" y="99">28</text>
<text x="50.8" y="102.8" transform="rotate(-90 50.8 102.8)">1</text>
<text x="52.2" y="107.3" transform="rotate(-90 52.2 107.3)">1</text>
<text x="152.8" y="102.5">22</text>
<text x="152.8" y="106">23</text>
<text x="158.3" y="104.2">PIO2</text>
<text x="158.3" y="107.8">PIO1</text>
<text x="183.2" y="107.8">PIO8</text>
<text x="183.2" y="104.2">PIO7</text>
<text x="192.4" y="106">26</text>
<text x="192.4" y="102.5">27</text>
<text x="297.8" y="106">5</text>
<text x="297.8" y="102.5">6</text>
<text x="312.2" y="104.2">7</text>
<text x="327.7" y="104.2">1</text>
<text x="331.2" y="106">SIG</text>
<text x="152.8" y="109.5">24</text>
<text x="158.3" y="111.3">3.3V</text>
<text x="183.7" y="111.3">GND</text>
<text x="192.4" y="109.5">25</text>
<text x="59" y="116.2">3</text>
<text x="63.5" y="114.8">3</text>
<text x="52.2" y="125.1" transform="rotate(-90 52.2 125.1)">2</text>
<text x="50.8" y="129.5" transform="rotate(-90 50.8 129.5)">2</text>
<text x="168.9" y="136">1</text>
<text x="172.4" y="137.8">1</text>
<text x="181.9" y="137.8">2</text>
<text x="185.4" y="136">2</text>
<text x="168.9" y="139.5">3</text>
<text x="168.9" y="143.1">5</text>
<text x="172.4" y="141.3">3</text>
<text x="181.9" y="141.3">4</text>
<text x="185.4" y="143.1">6</text>
<text x="185.4" y="139.5">4</text>
<text x="168.9" y="146.6">7</text>
<text x="172.4" y="144.8">5</text>
<text x="172.4" y="148.3">7</text>
<text x="181.9" y="148.3">8</text>
<text x="181.9" y="144.8">6</text>
<text x="185.4" y="146.6">8</text>
<text x="166.9" y="153.6">11</text>
<text x="168.9" y="150.1">9</text>
<text x="172.4" y="151.9">9</text>
<text x="172.4" y="155.4">11</text>
<text x="179.9" y="155.4">12</text>
<text x="179.9" y="151.9">10</text>
<text x="185.4" y="153.6">12</text>
<text x="185.4" y="150.1">10</text>
<text x="278.3" y="160.7">1</text>
<text x="325.9" y="160.7">1</text>
<text x="26.2" y="164.2">SIG</text>
<text x="33.7" y="162.5">1</text>
<text x="73.8" y="167.7">3</text>
<text x="73.8" y="164.2">2</text>
<text x="81.8" y="162.8" transform="rotate(-90 81.8 162.8)">8</text>
<text x="88.2" y="166">1</text>
<text x="281.8" y="162.5">SIG</text>
<text x="329.4" y="162.5">SIG</text>
<text x="50.8" y="173.4" transform="rotate(-90 50.8 173.4)">1</text>
<text x="81.8" y="171.9" transform="rotate(-90 81.8 171.9)">4</text>
<text x="52.2" y="177.9" transform="rotate(-90 52.2 177.9)">1</text>
<text x="190.2" y="178.3">5</text>
<text x="252" y="178.3">1</text>
<text x="256.5" y="179.7">+5V</text>
<text x="63.5" y="185.4">3</text>
<text x="190.2" y="185.4">3</text>
<text x="190.2" y="181.9">4</text>
<text x="252" y="181.9">2</text>
<text x="252" y="185.4">3</text>
<text x="256.5" y="183.3">GND</text>
<text x="59" y="186.8">3</text>
<text x="190.2" y="188.9">2</text>
<text x="252" y="188.9">4</text>
<text x="256.5" y="186.8">TXO</text>
<text x="256.5" y="190.3">RXI</text>
<text x="52.2" y="195.6" transform="rotate(-90 52.2 195.6)">2</text>
<text x="190.2" y="192.4">1</text>
<text x="252" y="192.4">5</text>
<text x="252" y="196">6</text>
<text x="256.5" y="193.9">DTR</text>
<text x="256.5" y="197.4">3V3</text>
<text x="50.8" y="200.1" transform="rotate(-90 50.8 200.1)">2</text>
<text x="250" y="208.3">1</text>
<text x="259.5" y="208.3">2</text>
<text x="253.5" y="210.1">12</text>
<text x="33.7" y="227.7">1</text>
<text x="77.4" y="227.7">5</text>
<text x="149.9" y="227.7">1</text>
<text x="185.2" y="227.7">1</text>
<text x="26.2" y="229.5">SIG</text>
<text x="77.4" y="231.2">6</text>
<text x="91.7" y="229.5">7</text>
<text x="145.4" y="229.1">1</text>
<text x="180.7" y="229.1">1</text>
<text x="366.9" y="233">1</text>
<text x="50.8" y="236.9" transform="rotate(-90 50.8 236.9)">1</text>
<text x="145.4" y="236.2">2</text>
<text x="149.9" y="234.8">2</text>
<text x="180.7" y="236.2">2</text>
<text x="185.2" y="234.8">2</text>
<text x="362.4" y="234.4">1</text>
<text x="52.2" y="241.4" transform="rotate(-90 52.2 241.4)">1</text>
<text x="145.4" y="243.2">3</text>
<text x="149.9" y="241.8">3</text>
<text x="180.7" y="243.2">3</text>
<text x="185.2" y="241.8">3</text>
<text x="59" y="250.3">3</text>
<text x="63.5" y="248.9">3</text>
<text x="145.4" y="250.3">4</text>
<text x="149.9" y="248.9">4</text>
<text x="180.7" y="250.3">4</text>
<text x="185.2" y="248.9">4</text>
<text x="145.4" y="257.4">5</text>
<text x="149.9" y="255.9">5</text>
<text x="180.7" y="257.4">5</text>
<text x="185.2" y="255.9">5</text>
<text x="50.8" y="263.6" transform="rotate(-90 50.8 263.6)">2</text>
<text x="52.2" y="259.1" transform="rotate(-90 52.2 259.1)">2</text>
</g>
<g font-size="3.2">
<text x="24.9" y="33.7">GND</text>
<text x="33.7" y="31.9">2</text>
<text x="327.7" y="51.3">2</text>
<text x="331.2" y="53.1">GND</text>
<text x="24.9" y="99">GND</text>
<text x="33.7" y="97.2">2</text>
<text x="327.7" y="107.8">2</text>
<text x="331.2" y="109.5">GND</text>
<text x="24.9" y="167.7">GND</text>
<text x="33.7" y="166">2</text>
<text x="278.3" y="164.2">2</text>
<text x="281.8" y="166">GND</text>
<text x="325.9" y="164.2">2</text>
<text x="329.4" y="166">GND</text>
<text x="24.9" y="233">GND</text>
<text x="33.7" y="231.2">2</text>
</g>
<g font-size="2.5" fill="#00f">
<text x="223.1" y="222.4">1</text>
<text x="223.1" y="233">1</text>
</g>
</svg>
